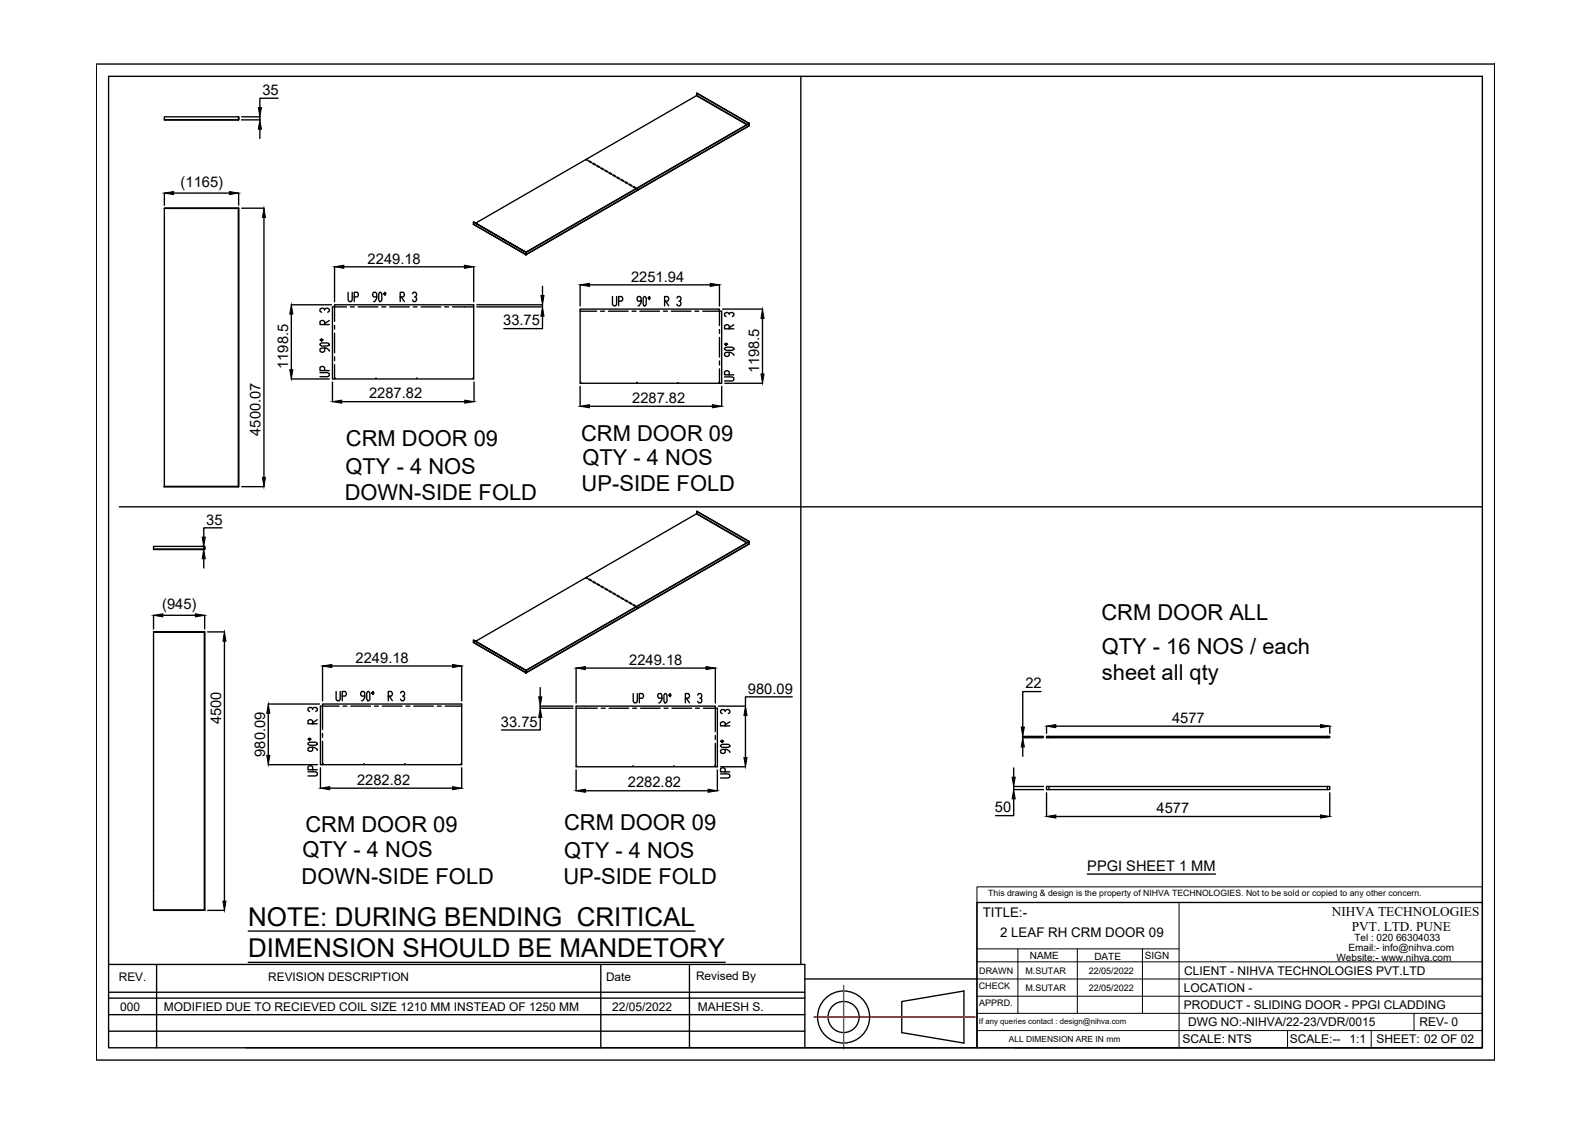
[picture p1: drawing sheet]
<svg xmlns="http://www.w3.org/2000/svg" width="297mm" height="210mm" viewBox="0 0 297 210" stroke-linecap="round" stroke-linejoin="round" font-family="sans-serif">
<!-- layer: 0 -->
<g fill="none" stroke="#000" stroke-width=".25">
<path d="M18 12h261.4v186.1h-261.4zM20.3 14.3h256.8v181.5h-256.8zM52 18.4h-3.4v1.7M130.2 17.8v.1M130.2 17.4l9.8 5.7M149.7 14.3v166M30.7 21.8h13.9v.6h-13.9zM30.7 39h13.9M30.7 22.4h.1M30.7 36.1v2.3M30.7 38.9h13.9M32.5 36.1h10.4"/>
<path d="M44.6 39v52h-13.9M44.6 22.4h-13.9M44.6 21.8v.6zM44.6 38.9v.1M44.6 38.9v52.1M44.6 22.4h.1M44.6 38.9l-13.9 .1v52M44.6 36.1v2.2M45.1 22.4h3.5M45.2 21.8h3.4M45.2 38.9h4.2M48.6 21.8v.6"/>
<path d="M48.6 24.1v1.8M109.5 29.8l.3 .2M109.6 29.7l.3 .2M110 30.2l.5 .2M110.1 30l.5 .3M110.8 30.6l.5 .3M110.8 30.5l.6 .3M111.5 31l.5 .3M111.6 30.9l.5 .3M112.3 31.5l.5 .2M112.4 31.3l.5 .3M113.1 31.9l.4 .3"/>
<path d="M113.1 31.8l.5 .3M113.8 32.3l.5 .3M113.9 32.2l.5 .3M114.6 32.8l.5 .2M114.6 32.6l.5 .3M115.3 33.2l.5 .3M115.4 33.1l.5 .3M116.1 33.6l.5 .3M116.1 33.5l.5 .3M116.8 34.1l.5 .2M116.9 34l.5 .2M117.6 34.5l.5 .3"/>
<path d="M117.6 34.4l.5 .3M118.3 34.9l.5 .3M118.4 34.8l.5 .3M119.1 35.4l.2 .1M119.1 35.3l.3 .1M139.6 23.3l-9.4-5.4-41.3 23.8M140 23.1h.1M140 23.1l-9.8-5.7v.4l9.5 5.5M140 23.1l-41.7 24M140 23.5l-41.7 24.1-9.8-5.7M49.3 40.7v48.5M54.4 57h7.6"/>
<path d="M54.5 58.7v10.4M60.7 58v-.2l-.3-.2h-.3l-.3 .2v.4l.3 .2M60.7 57.8l.3-.2 .6 .2v.4l-.3 .2M61.6 59.9l-.9 .6M62.5 49.8v6.6M64.3 49.9h22.5M64.8 57.4h-2.7v13.4h26.5v-13.8h-26.1v3.1M65.1 54.6v1.5l.2 .3h.3l.2-.3v-1.5M65.5 57.4h.7M66.2 55.5h.6l.2-.3-.2-.6h-.6v1.8M67 57.4h3.6M70.4 55.5h-.5l-.2-.3 .2-.6h.3l.2 .3v.9l-.4 .6h-.1"/>
<path d="M71 54.6h.2l.2 .3v1.2l-.2 .3h-.2l-.2-.3v-1.2zM71.4 57.4h.7M72 54.6l.1 .3-.1 .3-.2-.3zM72.8 57.4h3.7M74.8 55.5h.6l.2-.3-.2-.6h-.6v1.8M75 55.5l.6 .9M77.1 54.9l.2-.3h.4l.2 .3-.2 .6h-.2M77.2 57.4h.8M77.7 55.5l.2 .3-.2 .6h-.4l-.2-.3M78.7 57.4h3.7M83.1 57.4h.8M84.6 57.4h4"/>
<path d="M88.5 41.5l9.8 5.6zM88.5 41.5v.4l9.8 5.7v-.5M88.6 49.8v6.6M89.1 57h12.3v.4h-12.3M98.3 47.1v.5M98.3 47.6h.1M98.3 47.1l41.7-24v.4l-41.7 24.1zM101.4 59.1v2.3h-7.2M101.4 53.5v1.7M108.4 58.2h3.1M108.4 53.2v4M110.2 53.2h22.6"/>
<path d="M112.3 58.2h.7M113.7 58.2h3.7M114.5 55.4v1.5l.2 .3h.4l.2-.3v-1.5M115.6 56.3h.6l.2-.3-.2-.6h-.6v1.8M118.2 58.2h.7M119.6 58.2h3.7M119.8 56.3h-.5l-.2-.3 .2-.6h.4l.1 .3v.9l-.3 .6h-.2M120.4 55.4h.2l.2 .3v1.2l-.2 .3h-.2l-.2-.3v-1.2zM121.4 55.4l.2 .3-.2 .3-.2-.3zM124 58.2h.8M124.2 56.3h.6l.2-.3-.2-.6h-.6v1.8M124.4 56.3l.6 .9"/>
<path d="M125.5 58.2h3.7M126.5 55.7l.2-.3h.4l.2 .3v.3l-.2 .3h-.2M127.1 56.3l.2 .3-.2 .6h-.4l-.2-.3M129.9 58.2h.7M131.4 58.2h3.5v13.4h-26.5v-13.8h26.1v3.1M134.5 53.2v4M135.1 57.8h7.5M136.3 58.8v-.2l-.3-.2h-.3l-.3 .2v.4l.3 .2M136.3 58.6l.3-.2 .6 .2v.4l-.3 .2M142.5 59.5v10.4M54.4 70.8h7.2M59.8 69.6h1.5l.3 .2v.4l-.3 .2h-1.5"/>
<path d="M59.8 64.3l.3-.2h1.2l.3 .2v.2l-.3 .2h-1.2l-.3-.2zM59.8 63.5l.3-.2 .3 .2-.3 .2zM60.7 69.3v-.6l-.3-.2-.6 .2v.6h1.8M60.7 65.1v.5l-.3 .2-.6-.2v-.4l.3-.1h.9l.6 .3v.2M60.7 60.7v-.6l-.3-.2-.6 .2v.6h1.8M62.1 71.4v3.7M62.5 60.8v.7M62.5 62.3v3.6M62.5 66.7v.7M62.5 68.1v2.7M63.9 75.1h23M88.6 71.4v3.7"/>
<path d="M108.4 72.2v3.7M110.2 75.9h23M134.5 61.6v.7M134.5 63.1v3.6M134.5 67.5v.7M134.5 68.9v2.7M134.9 72.2v3.7M135.4 70.4h1.5l.3 .2v.4l-.3 .2h-1.5M135.4 65.1l.3-.2h1.2l.3 .2v.2l-.3 .2h-1.2l-.3-.2zM135.4 64.3l.3-.2 .3 .2-.3 .2zM135.5 71.6h7.1M136.3 70.1v-.6l-.3-.2-.6 .2v.6h1.8"/>
<path d="M136.3 65.9v.5l-.3 .2-.6-.2v-.3l.3-.2h.9l.6 .3v.2M136.3 61.5v-.6l-.3-.2-.6 .2v.6h1.8M137.2 60.7l-.9 .6M22.3 94.7h254.8M41.5 98.7h-3.4v1.7M44.5 90.9l.1 .1M44.5 90.9h.1M44.5 90.9l-13.8 .1M44.6 91h.1M45.2 91h4.2M130.2 96h.1M130.2 95.6l9.8 5.6"/>
<path d="M28.7 102.1h9.5v.6h-9.5zM28.7 102.7h9.5zM28.7 118.1h9.5zM28.7 115v2.6M30.4 115h6.1M37.7 102.1h.4v.6h-.5M38.1 104.4v1.8M38.2 118.1v.1M38.2 102.7v-.6l.1 .6M38.2 118.1v52M38.3 118.1l-9.6 .1v52M38.3 115v2.5"/>
<path d="M38.8 118.1h3.2M42 119.8v48.6M88.5 119.6l9.8 5.7zM88.5 119.6v.5l9.8 5.6v-.4M109.5 108l.3 .2M109.6 107.9l.3 .2M110 108.3l.5 .3M110.1 108.2l.5 .3M110.8 108.7l.5 .3M110.8 108.6l.6 .3M111.5 109.2l.5 .3M111.6 109.1l.5 .3"/>
<path d="M112.3 109.6l.5 .3M112.4 109.5l.5 .3M113.1 110l.4 .3M113.1 109.9l.5 .3M113.8 110.5l.5 .3M113.9 110.4l.5 .3M114.6 110.9l.5 .3M114.6 110.8l.5 .3M115.3 111.3l.5 .3M115.4 111.2l.5 .3M116.1 111.8l.5 .3M116.1 111.7l.5 .3"/>
<path d="M116.8 112.2l.5 .3M116.9 112.1l.5 .3M117.6 112.6l.5 .3M117.6 112.5l.5 .3M118.3 113.1l.5 .3M118.4 113l.5 .3M119.1 113.5l.2 .2M119.1 113.4l.3 .2M139.6 101.5l-9.4-5.5-41.3 23.9M140 101.2h.1M140 101.2l-9.8-5.6v.4l9.5 5.4M140 101.2l-41.7 24.1"/>
<path d="M140 101.7l-41.7 24.1M50.1 131.6h9.6M50.2 133.3v7.9M57.6 138.9l.3-.2h1.1l.3 .2v.2l-.3 .2h-1.1l-.3-.2zM57.6 138.2l.3-.2 .3 .2-.3 .1zM58.4 139.7v.6l-.2 .1-.6-.1v-.4l.3-.2h.8l.6 .4v.2M58.4 135.3v-.6l-.2-.2-.6 .2v.6h1.7M58.4 132.6v-.2l-.2-.2h-.3l-.3 .2v.4l.3 .2M58.4 132.4l.3-.2 .6 .2v.4l-.3 .2M59.3 134.5l-.9 .6M60.3 124.5v6.5M60.3 137.1v.7"/>
<path d="M60.3 138.6v4.3M62 124.5h22.6M62.8 129.2v1.5l.2 .3h.4l.2-.3v-1.5M63.4 132h-3.5v10.9h26.4v-11.3h-26v4.8M64 130.1h.5l.2-.3-.2-.6h-.5v1.8M64.1 132h.8M65.6 132h3.7M68.2 130.1h-.6l-.2-.3 .2-.6h.4l.2 .3v.9l-.4 .6h-.2M68.7 129.2h.3l.1 .3v1.2l-.1 .3h-.3l-.1-.3v-1.2zM69.7 129.2l.2 .3-.2 .3-.2-.3zM70 132h.7M71.5 132h3.6"/>
<path d="M72.6 130.1h.6l.1-.3-.1-.6h-.6v1.8M72.8 130.1l.5 .9M74.9 129.5l.2-.3h.3l.2 .6-.2 .3h-.2M75.4 130.1l.2 .3-.2 .6h-.3l-.2-.3M75.9 132h.7M77.3 132h3.7M81.7 132h.8M83.2 132h3.1M86.3 124.5v6.5M88.5 120.1l9.8 5.7M98.3 125.3v.4M98.3 125.7h.1"/>
<path d="M98.3 125.3l41.7-24.1v.5l-41.7 24zM98.3 125.3v.5M101 134.1v2.3h-7.2M101 128.5v1.7M107.1 132h-6.1v.4h6.1M107.7 132.4h4M107.7 124.9v6.5M109.4 124.9h22.6M112.4 132.4h.7M113.9 132.4h3.6M118.3 132.4h.7M118.4 129.6v1.5l.2 .3h.3l.2-.3v-1.5"/>
<path d="M119.5 130.5h.6l.2-.3-.2-.6h-.6v1.8M119.7 132.4h3.7M123.7 130.5h-.6l-.1-.3 .1-.6h.4l.2 .3v.9l-.4 .6h-.2M124.1 132.4h.8M124.3 129.6h.2l.2 .3v1.2l-.2 .3h-.2l-.2-.3v-1.2zM125.3 129.6l.1 .3-.1 .3-.2-.3zM125.6 132.4h3.7M128.1 130.5h.6l.2-.3-.2-.6h-.6v1.8M128.3 130.5l.6 .9M130 132.4h.8M130.4 129.9l.2-.3h.4l.2 .6-.2 .3h-.2M131 130.5l.2 .3-.2 .6h-.4l-.2-.3"/>
<path d="M131.5 132.4h2.6v10.9h-26.4v-11.3h26v4.7M133.7 124.9v6.5M133.7 137.5v.7M133.7 138.9v4.4M134.7 139.3l.3-.2h1.1l.3 .2v.2l-.3 .2h-1.1l-.3-.2zM134.7 138.5l.3-.2 .3 .2-.3 .2zM135.6 135.7v-.6l-.3-.2-.6 .2v.6h1.7M135.6 133v-.2l-.3-.2-.6 .2v.4l.3 .2M135.6 132.8l.3-.2 .5 .2v.4l-.3 .2M136.4 134.9l-.8 .6M139.4 133.7v7.9M148.1 130.2h-8.7v1.8h-5.1"/>
<path d="M191.2 139.6v1.8M194.6 129.3h-3.4v6.6M195.1 137.6h-3.9v.3h3.9M195.6 137.6h53v.3h-53zM195.6 135.7v1.4M196.1 137.6v.3M197.4 135.7h49.4M248.1 137.6v.3M248.6 135.7v1.4M50.1 142.9h9.2M57.6 144.3h1.4l.3 .2v.3l-.3 .2h-1.4M58.4 143.9v-.6l-.2-.2-.6 .2v.6h1.7"/>
<path d="M59.9 143.5v3.8M61.6 147.3h23M86.3 143.5v3.8M107.7 143.9v3.9M109.4 147.8h23M134.1 143.9v3.9M134.7 143.3h4.7M134.7 144.7h1.4l.3 .1v.4l-.3 .2h-1.4M135.6 144.3v-.6l-.3-.2-.6 .2v.6h1.7M135.6 140.1v.5l-.3 .2-.6-.2v-.3l.3-.2h.9l.5 .4v.1M189.5 147h5.6M189.5 147.6h5.6"/>
<path d="M189.5 149.3v3.2h-3.4M189.5 143.5v1.8M189.5 147v.6M195.6 147h53v.6h-53zM195.6 148.2v4.4M196.1 147v.6M197.4 152.6h49.4M248.1 147v.6M248.6 148.2v4.4M28.7 170.1l9.5 .1M28.7 166.5h.1M28.7 170.1h9.5"/>
<path d="M38.2 170.1l-9.5 .1M38.2 170.1l.1-52-.1 52.1M38.2 170.1h.1M38.8 170.2h3.2M46.4 174h83.5M46.4 179.9h89.2M182.6 168.7h94.5v27.1h-94.5zM203.3 163.4h23.9M20.3 180.3h130.2v15.5h-104.5M20.3 192.7h130.2M20.3 185.5h130.2M20.3 189.7h130.2"/>
<path d="M20.3 186.6h130.2M29.3 180.3v15.5M112.3 180.3v15.5M128.9 180.3v15.5M150.5 195.8h32.1M150.5 183h32.1M168.6 187.2l11.6-2v9.8l-11.6-2zM189.8 195.8h87.3"/>
<circle cx="62.6" cy="70.7" r=".03"/>
<circle cx="70.3" cy="70.7" r=".03"/>
<circle cx="77.9" cy="70.7" r=".03"/>
<circle cx="88.4" cy="70.7" r=".03"/>
<circle cx="108.6" cy="71.5" r=".03"/>
<circle cx="119.1" cy="71.5" r=".03"/>
<circle cx="126.7" cy="71.5" r=".03"/>
<circle cx="134.4" cy="71.5" r=".03"/>
<circle cx="60.4" cy="142.8" r=".03"/>
<circle cx="68" cy="142.8" r=".03"/>
<circle cx="75.7" cy="142.8" r=".03"/>
<circle cx="86.2" cy="142.8" r=".03"/>
<circle cx="107.8" cy="143.2" r=".03"/>
<circle cx="118.3" cy="143.2" r=".03"/>
<circle cx="126" cy="143.2" r=".03"/>
<circle cx="133.6" cy="143.2" r=".03"/>
<circle cx="157.7" cy="190.1" r="4.9"/>
<circle cx="157.7" cy="190.1" r="2.91"/>
</g>
<g fill="none" stroke="#000" stroke-width=".19">
<path d="M182.6 165.8h94.5v2.9h-94.5zM182.6 179.8h94.5M182.6 168.7v27.1M182.6 177.4h37.8M184.2 168.7h92.9M190.3 177.4v12M201.4 177.4v12M213.6 177.4v12M220.4 168.7v27.1M182.6 189.4h94.5M182.6 186.2h94.5M182.6 183h94.5"/>
<path d="M182.6 192.6h94.5M240.7 192.6v3.2M256.3 192.6v3.2M264.3 189.4v3.2"/>
</g>
<g fill="none" stroke="#f00" stroke-width=".25">
<path d="M152.2 190.1h.2M152.5 190.1h.1M152.7 190.1h.3M153.1 190.1h.1M153.2 190.1h.4M153.7 190.1h.1M153.8 190.1h.4M154.3 190.1h.1M154.4 190.1h.4M154.9 190.1h.1M155 190.1h.4M155.4 190.1h.1"/>
<path d="M155.6 190.1h.4M156 190.1h.1M156.2 190.1h.3M156.6 190.1h.1M156.8 190.1h.3M157.2 190.1h.1M157.4 190.1h.3M157.7 184.2v.2M157.7 184.5v.1M157.7 184.6v.4M157.7 185.1h.1M157.7 185.2v.4"/>
<path d="M157.7 185.7h.1M157.7 185.8v.4M157.7 186.2v.1M157.7 186.4v.4M157.7 186.8v.1M157.7 187v.3M157.7 187.4v.1M157.7 187.6v.3M157.7 188v.1M157.7 188.2v.3M157.7 188.6v.1M157.7 188.7v.4"/>
<path d="M157.7 189.2v.1M157.7 189.3v.4M157.7 189.8h.1M157.7 189.9v.4M157.7 190.4h.1M157.7 190.5v.4M157.7 190.9v.1M157.7 191.1v.4M157.7 191.5v.1M157.7 191.7v.3M157.7 192.1v.1M157.7 192.3v.3"/>
<path d="M157.7 192.7v.1M157.7 192.8v.4M157.7 193.3v.1M157.7 193.4v.4M157.7 193.9v.1M157.7 194v.4M157.7 194.5h.1M157.7 194.6v.4M157.7 195.1h.1M157.7 195.2v.4M157.7 195.6v.1M157.7 195.8v.2"/>
<path d="M157.8 190.1h.1M157.9 190.1h.4M158.4 190.1h.1M158.5 190.1h.4M159 190.1h.1M159.1 190.1h.4M159.6 190.1h.1M159.7 190.1h.4M160.1 190.1h.1M160.3 190.1h.4M160.7 190.1h.1M160.9 190.1h.3"/>
<path d="M161.3 190.1h.1M161.5 190.1h.3M161.9 190.1h.1M162.1 190.1h.3M162.5 190.1h.1M162.6 190.1h.4M163.1 190.1h.1M163.2 190.1h.4M163.7 190.1h.1M163.8 190.1h.4M164.3 190.1h.1M164.4 190.1h.4"/>
<path d="M164.8 190.1h.1M165 190.1h.4M165.4 190.1h.1M165.6 190.1h.4M166 190.1h.1M166.2 190.1h.3M166.6 190.1h.1M166.8 190.1h.3M167.2 190.1h.1M167.3 190.1h.4M167.8 190.1h.1M167.9 190.1h.4"/>
<path d="M168.4 190.1h.1M168.5 190.1h.4M169 190.1h.1M169.1 190.1h.4M169.6 190.1h.1M169.7 190.1h.4M170.1 190.1h.1M170.3 190.1h.4M170.7 190.1h.1M170.9 190.1h.3M171.3 190.1h.1M171.5 190.1h.3"/>
<path d="M171.9 190.1h.1M172.1 190.1h.3M172.5 190.1h.1M172.6 190.1h.4M173.1 190.1h.1M173.2 190.1h.4M173.7 190.1h.1M173.8 190.1h.4M174.3 190.1h.1M174.4 190.1h.4M174.8 190.1h.1M175 190.1h.4"/>
<path d="M175.4 190.1h.1M175.6 190.1h.3M176 190.1h.1M176.2 190.1h.3M176.6 190.1h.1M176.8 190.1h.3M177.2 190.1h.1M177.3 190.1h.4M177.8 190.1h.1M177.9 190.1h.4M178.4 190.1h.1M178.5 190.1h.4"/>
<path d="M179 190.1h.1M179.1 190.1h.4M179.5 190.1h.1M179.7 190.1h.4M180.1 190.1h.1M180.3 190.1h.3M180.7 190.1h.1M180.9 190.1h.3M181.3 190.1h.1M181.5 190.1h.3M181.9 190.1h.1M182 190.1h.3"/>
</g>
<g fill="#000" stroke="#000" stroke-width=".19">
<path d="M30.7 36.1l1.8-.3v.6zM42.9 35.8l1.7 .3-1.7 .3zM48.6 22.4l.3 1.7h-.6zM48.3 20.1h.6l-.3 1.7zM49.3 38.9l.3 1.8h-.5zM54.5 57l.2 1.7h-.5zM62.5 49.9l1.8-.3v.6zM86.8 49.6l1.8 .3-1.8 .3zM101.1 55.2h.6l-.3 1.8zM101.4 57.4l.3 1.7h-.6zM108.4 53.2l1.8-.2v.5zM132.8 53l1.7 .2-1.7 .3z"/>
<path d="M142.5 57.8l.3 1.7h-.5zM54.2 69.1h.5l-.2 1.7zM62.1 75.1l1.8-.3v.6zM86.9 74.8l1.7 .3-1.7 .3zM108.4 75.9l1.8-.3v.6zM133.2 75.6l1.7 .3-1.7 .3zM142.3 69.9h.5l-.3 1.7zM49.1 89.2h.5l-.3 1.8zM28.7 115l1.7-.3v.6zM36.5 114.7l1.8 .3-1.8 .3zM38.1 102.7l.3 1.7h-.6zM37.8 100.4h.6l-.3 1.7z"/>
<path d="M42 118.1l.2 1.7h-.5zM50.2 131.6l.2 1.7h-.5zM60.3 124.5l1.7-.3v.6zM84.6 124.2l1.7 .3-1.7 .3zM100.7 130.2h.6l-.3 1.8zM101 132.4l.3 1.7h-.6zM107.7 124.9l1.7-.3v.6zM132 124.6l1.7 .3-1.7 .3zM139.4 132l.2 1.7h-.5zM191.2 137.9l.3 1.7h-.6zM190.9 135.9h.6l-.3 1.7zM195.6 135.7l1.8-.3v.6z"/>
<path d="M246.8 135.4l1.8 .3-1.8 .3zM49.9 141.2h.5l-.2 1.7zM59.9 147.3l1.7-.3v.6zM84.6 147l1.7 .3-1.7 .3zM107.7 147.8l1.7-.3v.6zM132.4 147.5l1.7 .3-1.7 .3zM139.1 141.6h.5l-.2 1.7zM189.2 145.3h.6l-.3 1.7zM189.5 147.6l.3 1.7h-.6zM195.6 152.6l1.8-.3v.6zM246.8 152.3l1.8 .3-1.8 .3zM41.7 168.4h.5l-.2 1.8z"/>
</g>
<g font-size="4.8">
<text x="46.4" y="173">NOTE: DURING BENDING CRITICAL</text>
<text x="46.4" y="178.8">DIMENSION SHOULD BE MANDETORY</text>
</g>
<g font-size="4.1">
<text x="64.7" y="83.3">CRM DOOR 09</text>
<text x="108.6" y="82.4">CRM DOOR 09</text>
<text x="64.6" y="88.5">QTY - 4 NOS</text>
<text x="108.9" y="86.9">QTY - 4 NOS</text>
<text x="64.4" y="93.5">DOWN-SIDE FOLD</text>
<text x="108.7" y="91.8">UP-SIDE FOLD</text>
<text x="205.9" y="115.9">CRM DOOR ALL</text>
<text x="205.9" y="122.3">QTY - 16 NOS / each</text>
<text x="206" y="127.1">sheet all qty</text>
<text x="57.1" y="155.4">CRM DOOR 09</text>
<text x="105.4" y="155.2">CRM DOOR 09</text>
<text x="56.5" y="160.2">QTY - 4 NOS</text>
<text x="105.5" y="160.4">QTY - 4 NOS</text>
<text x="56.4" y="165.2">DOWN-SIDE FOLD</text>
<text x="105.3" y="165.3">UP-SIDE FOLD</text>
</g>
<g font-size="2.7">
<text x="49" y="17.7">35</text>
<text x="33.8" y="34.9">(1165)</text>
<text x="68.7" y="49.3">2249.18</text>
<text x="118" y="52.6">2251.94</text>
<text x="94.1" y="60.8">33.75</text>
<text x="53.8" y="69" transform="rotate(-90 53.8 69)">1198.5</text>
<text x="141.9" y="69.8" transform="rotate(-90 141.9 69.8)">1198.5</text>
<text x="69" y="74.5">2287.82</text>
<text x="118.2" y="75.3">2287.82</text>
<text x="48.7" y="81.4" transform="rotate(-90 48.7 81.4)">4500.07</text>
<text x="38.6" y="98">35</text>
<text x="30.3" y="113.9">(945)</text>
<text x="66.5" y="123.9">2249.18</text>
<text x="117.6" y="124.3">2249.18</text>
<text x="139.8" y="129.6">980.09</text>
<text x="191.7" y="128.7">22</text>
<text x="41.3" y="135.4" transform="rotate(-90 41.3 135.4)">4500</text>
<text x="93.7" y="135.8">33.75</text>
<text x="219.1" y="135.1">4577</text>
<text x="49.5" y="141.5" transform="rotate(-90 49.5 141.5)">980.09</text>
<text x="66.8" y="146.7">2282.82</text>
<text x="117.4" y="147.2">2282.82</text>
<text x="186" y="151.8">50</text>
<text x="216.2" y="152">4577</text>
<text x="203.3" y="162.8">PPGI SHEET 1 MM</text>
</g>
<g font-size="2.5">
<text x="183.7" y="171.4">TITLE:-</text>
<text x="249" y="171.3">NIHVA TECHNOLOGIES</text>
<text x="186.9" y="175.1">2 LEAF RH CRM DOOR 09</text>
<text x="252.7" y="174.1">PVT. LTD. PUNE</text>
</g>
<g font-size="2.2">
<text x="22.2" y="183.4">REV.</text>
<text x="50.1" y="183.4">REVISION DESCRIPTION</text>
<text x="113.3" y="183.4">Date</text>
<text x="130.1" y="183.2">Revised By</text>
<text x="221.3" y="185.4">LOCATION -</text>
<text x="221.3" y="182.2">CLIENT - NIHVA TECHNOLOGIES PVT.LTD</text>
<text x="22.5" y="189">000</text>
<text x="30.6" y="189">MODIFIED DUE TO RECIEVED COIL SIZE 1210 MM INSTEAD OF 1250 MM</text>
<text x="114.4" y="189">22/05/2022</text>
<text x="130.4" y="189.1">MAHESH S.</text>
<text x="221.3" y="188.6">PRODUCT - SLIDING DOOR - PPGI CLADDING</text>
<text x="222.1" y="191.8">DWG NO:-NIHVA/22-23/VDR/0015</text>
<text x="265.4" y="191.8">REV- 0</text>
<text x="221" y="195">SCALE: NTS</text>
<text x="241.1" y="195">SCALE:--</text>
<text x="252.2" y="195">1:1</text>
<text x="257.3" y="195">SHEET: 02 OF 02</text>
</g>
<g font-size="1.9">
<text x="192.5" y="179.3">NAME</text>
<text x="204.6" y="179.4">DATE</text>
<text x="214" y="179.2">SIGN</text>
<text x="249.8" y="179.6">Website:- www.nihva.com</text>
<text x="252.1" y="177.8">Email:- info@nihva.com</text>
<text x="253.2" y="176">Tel : 020 66304033</text>
</g>
<g font-size="1.7">
<text x="183" y="184.9">CHECK</text>
<text x="183" y="182.1">DRAWN</text>
<text x="191.7" y="185.2">M.SUTAR</text>
<text x="191.7" y="182">M.SUTAR</text>
<text x="203.5" y="182">22/05/2022</text>
<text x="203.5" y="185.2">22/05/2022</text>
<text x="183" y="188.1">APPRD.</text>
</g>
<g font-size="1.6">
<text x="184.7" y="167.6">This drawing &amp; design is the property of NIHVA TECHNOLOGIES. Not to be sold or copied to any other concern.</text>
<text x="188.6" y="194.8">ALL DIMENSION ARE IN mm</text>
</g>
<text font-size="1.5" x="183" y="191.4">If any queries contact : design@nihva.com</text>
</svg>
